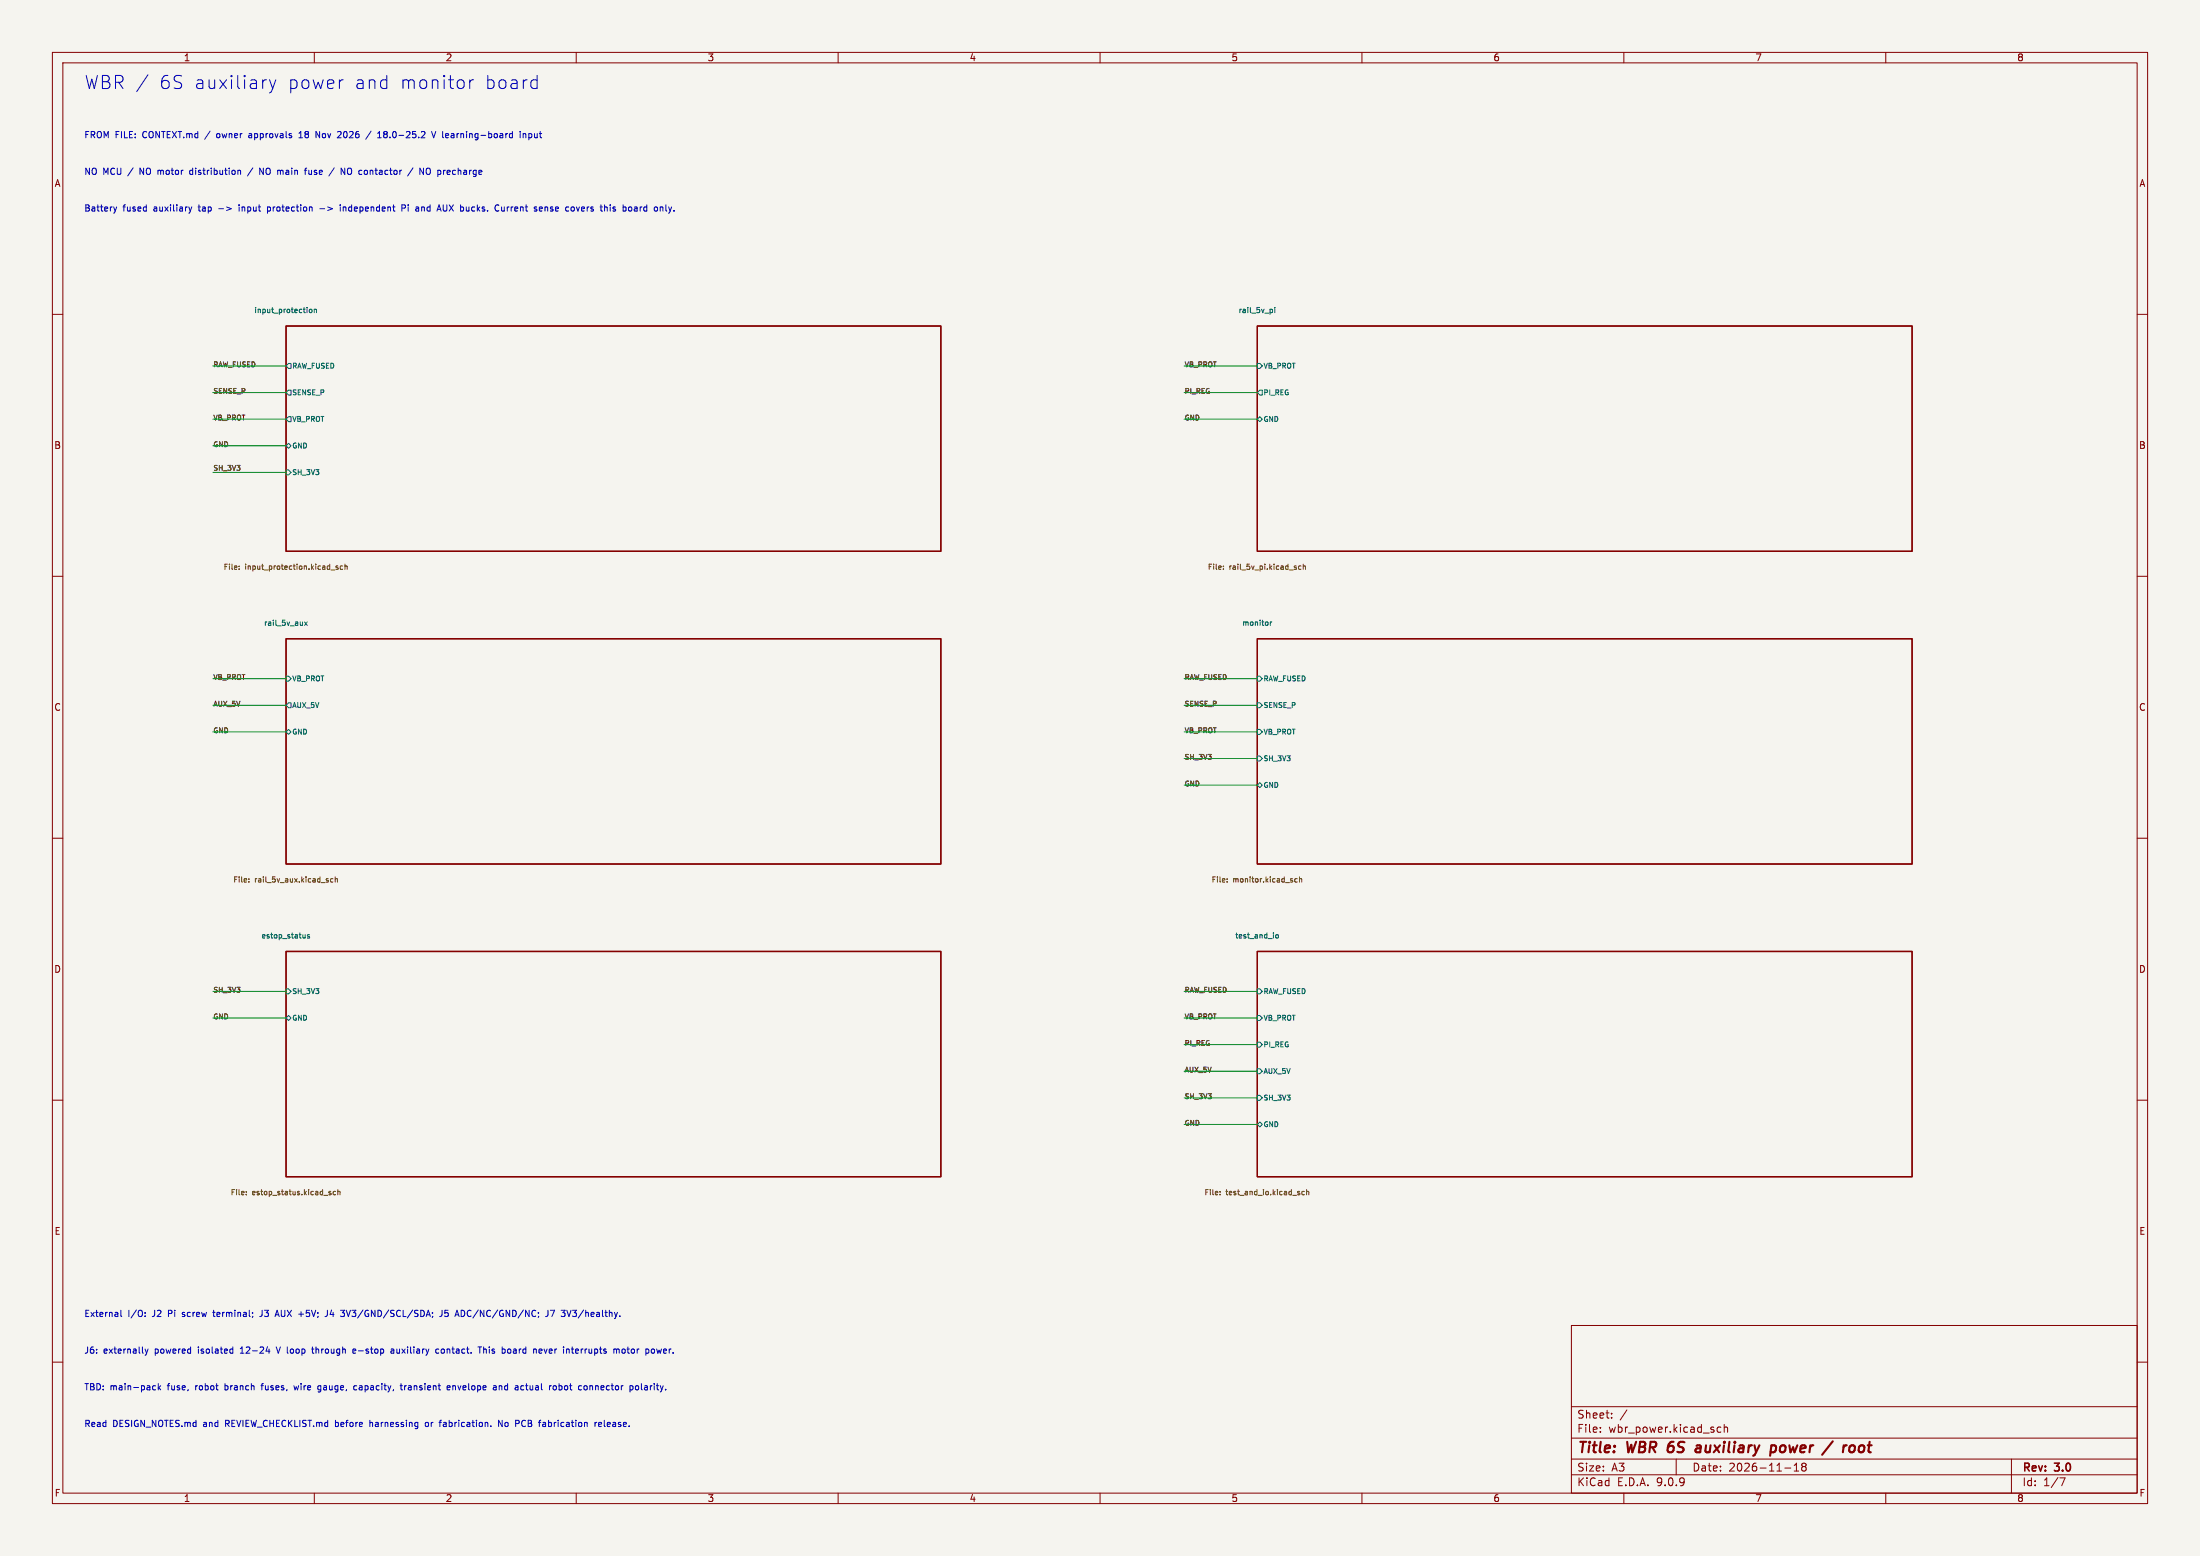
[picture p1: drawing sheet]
<svg xmlns="http://www.w3.org/2000/svg" width="420mm" height="297mm" viewBox="0 0 420 297" stroke-linecap="round" stroke-linejoin="round" font-family="sans-serif">
<path d="M0 0h420v297h-420z" fill="#f5f4ef" stroke="#f5f4ef" stroke-width=".19"/>
<g fill="none" stroke="#840000" stroke-width=".19">
<path d="M10 10h400v277h-400zM12 12h396v273h-396zM60 10v2M110 10v2M160 10v2M210 10v2M260 10v2M310 10v2M360 10v2M10 60h2M408 60h2M10 110h2"/>
<path d="M408 110h2M10 160h2M408 160h2M10 210h2M408 210h2M300 253h108v32h-108zM10 260h2M300 278.5h108M300 274.5h108M300 268.5h108M305.5 273.2v.2M305.5 272.5v.1"/>
<path d="M307.7 270.5v.2M307.7 269.8v.1M310.6 269.1l-1.3 1.9M320 278.5v3M328.5 272.5l-.4-.1-.3 .3 .1 .6h.6M329.2 272.5l.2-.1 .3 .1 .1 .9M329.2 271.9v1.5M342.5 279.7l.4-.4v1.5M344 279.4l-.1 .2 .3 .3M344.2 279.9l-.3 .3 .1 .4 .2 .2 .5-.1 .1-.2-.1-.4-.2-.2M344.2 279.9h.3M344.7 279.4l.1 .2-.3 .3"/>
<path d="M384 278.5v6.5M408 260h2M60 285v2M110 285v2M160 285v2M210 285v2M260 285v2M300 281.5h108M310 285v2M340.7 280.2h1.2M342.5 280.8h.9M360 285v2"/>
<path d="M393.2 282.1h1l-.6 1.5"/>
</g>
<path d="M323.7 277.1h.9M323.9 276h.7M324.7 276.3l-.7 .1-.3 .3M338.2 276h.7l.2 .3-.1 .5a.66 .66 0 0 1-1 .3M338.2 275.9l-.3 2M349.9 275.1l-2.1 2.6M353.5 275.9l.5 .1 .1 .3-.1 .5-.4 .4M355.1 276l-.2 .3-.1 .5 .3 .4" fill="none" stroke="#840000" stroke-width=".4"/>
<path d="M54.6 62.2h125v43h-125zM240 62.2h125v43h-125zM54.6 121.9h125v43h-125zM240 121.9h125v43h-125zM54.6 181.6h125v43h-125zM240 181.6h125v43h-125z" fill="none" stroke="#840000" stroke-width=".25"/>
<g fill="none" stroke="#006464" stroke-width=".19">
<path d="M59.1 59.1h.4v.5h-.4zM60 59.1h.4v.6M60 59v.7M242.6 59l.3 .2v.4l-.3 .1M243.4 58.7v.1M243.4 59v.7M55.1 69.4h.5v.9h-.5l-.5-.4zM55.1 74.5h.5v.9h-.5l-.5-.5zM55.1 79.5h.5v1h-.5l-.5-.5zM240 69.4h.5l.5 .5-.5 .4h-.5zM240.5 74.5h.5v.9h-.5l-.5-.5zM54.6 85.1l.5-.5 .5 .5-.5 .5z"/>
<path d="M54.6 89.7h.5l.5 .5-.5 .4h-.5zM240 80l.5-.5 .5 .5-.5 .5zM58.1 118.7l.6 .7M58.7 118.7l-.6 .7M242.5 118.7v.7M242.8 118.7l-.3 .2M54.6 129.1h.5l.5 .4-.5 .5h-.5zM54.6 139.7l.5-.5 .5 .5-.5 .5zM55.1 134.1h.5v1h-.5l-.5-.5zM240 129.1h.5l.5 .4-.5 .5h-.5zM240 134.1h.5l.5 .5-.5 .5h-.5zM240 139.2h.5l.5 .5-.5 .5h-.5z"/>
<path d="M240 144.3h.5l.5 .5-.5 .5h-.5zM240 149.9l.5-.5 .5 .5-.5 .4zM58.3 178.4v.7M58.3 179l-.2 .1M59.1 178.4h-.3l-.1 .1v.2l.4 .1v.2h-.4M243.6 178.5h.4v.5h-.4zM54.6 188.8h.5l.5 .4-.5 .5h-.5zM54.6 194.3l.5-.5 .5 .5-.5 .5zM240 188.8h.5l.5 .4-.5 .5h-.5zM240 193.8h.5l.5 .5-.5 .5h-.5zM240 198.9h.5l.5 .5-.5 .5h-.5zM240 204h.5l.5 .5-.5 .4h-.5z"/>
<path d="M240 209.1h.5l.5 .5-.5 .4h-.5zM240.5 214.2l.5 .4-.5 .5-.5-.5z"/>
</g>
<g fill="none" stroke="#725600" stroke-width=".19">
<path d="M45.7 108.6v.1M45.7 108.1v.1M63.2 108.8h.7M64.5 108.1l-.2-.1-.2 .2 .1 .1 .3 .1v.2h-.4M65.4 108.1l-.3-.1-.2 .2 .1 .4h.4M65.8 108.1h.4l.1 .6M65.8 107.7v1M233.6 108.6v.1M233.6 108.1v.1M248.4 108.1l-.3-.1-.2 .2 .1 .4h.4M248.8 108.1h.4v.6M248.8 107.7v1"/>
<path d="M47.5 168.3v.1M47.5 167.8v.1M63.6 167.8l-.3-.1-.2 .2 .1 .4h.4M64 167.8h.4v.6M64 167.4v1M234.3 168.3v.1M234.3 167.8v.1M247.6 167.8l-.2-.1-.2 .2 .1 .4h.3M248.1 167.8h.4v.6M248.1 167.4v1M47 228v.1M47 227.4v.1"/>
<path d="M62.9 227.7l.3 .2-.3 .2M62.9 227.4h.3M64.1 227.4h-.3l-.2 .2 .1 .4h.4M64.5 227.5l.4-.1v.7M64.5 227.1v1M232.9 228v.1M232.9 227.4v.1M249 227.4h-.3l-.2 .2 .1 .4h.4M249.4 227.5l.4-.1 .1 .7M249.4 227.1v1"/>
</g>
<g fill="none" stroke="#009600" stroke-width=".19">
<path d="M40.6 74.9h14M40.6 69.9h14M226.1 74.9h13.9M226.1 69.9h13.9M40.6 90.2h14M40.6 80h14M40.6 85.1h14M226.1 80h13.9M40.6 129.5h14M40.6 134.6h14M40.6 139.7h14M226.1 129.5h13.9"/>
<path d="M226.1 134.6h13.9M226.1 139.7h13.9M226.1 144.8h13.9M226.1 149.9h13.9M40.6 189.2h14M40.6 194.3h14M226.1 189.2h13.9M226.1 194.3h13.9M226.1 199.4h13.9M226.1 204.5h13.9M226.1 209.6h13.9M226.1 214.6h13.9"/>
</g>
<g fill="none" stroke="#0000c2" stroke-width=".19">
<path d="M28.2 14.3l-2.1 3.2M50.6 15.2h.3M51.5 15.2l.6 1.7M52.1 16.9l-.3 .6-.3 .2M52.6 15.2l-.5 1.7M65.3 15.2h.2M89.7 15.2v1.7M90.4 15.2a.64 .64 0 0 0-.7 .5M101.8 15.2l.7 .2M102.5 14.4v2.5M102.5 16.8l-.7 .1M21.7 39.5l.3 .8"/>
<path d="M22.3 39.5l-.3 .8M36 39.5l.3 .8M36.6 39.5l-.3 .8M36.7 32.5l-.4 .1-.1 .1 .1 .5 .4 .1M41.4 25.6v.6M45.5 32.6h.4v.7M45.6 39.1v.1M45.6 39.5v.8M47.9 25.5l-.4 .1M47.9 25.8h-.3l-.1 .2v.2l.4 .1M48.3 32l-1.1 1.6M49.6 33.3v-1.2l.7 1.2"/>
<path d="M51.1 39.5v1.2M51.1 39.6h.4M57.1 26.3h.7M57.1 25.4l.3-.3v1.2M58.1 32.5h.5M58.4 32.1h.2M59 32.5v.6l.3 .2M60.3 25.1l.7 1.2M61.1 39.8h.9M63.8 32l-1 1.6M64.9 25.1l.2 .2v.3l-.7 .7h.7M65 39.1v.1"/>
<path d="M65 39.5v.8M65.5 39.5v.8M65.9 39.5l-.4 .1M66.8 32.1a.4 .4 0 0 0-.5 .4v.4a.4 .4 0 0 0 .5 .4M70.8 25l-1 1.6M72.1 26.3h.7M73.5 25.6l-.3 .2v.3l.2 .1 .3 .1M73.5 25.6h.2M73.7 25.1l-.3 .1-.2 .1 .3 .3M76.7 39.7h.6l.1-.5-.7-.1v1.2M78.8 32l-1 1.6M80.5 39.5v.8"/>
<path d="M80.8 39.5l-.3 .1M81.4 32.3l.2-.2a.4 .4 0 0 1 .6 .4v.4a.4 .4 0 0 1-.3 .4 .4 .4 0 0 1-.5-.2M82.4 25.1l.4 1.2 .4-1.2M84.6 39.1v1l.1 .1 .4 .1M95.8 39.5v.7h.5M96.3 39.5v.8M99.3 25.1v.1M99.3 25.5v.8M99.9 25.6h.4l.1 .7M99.9 25.5v.8M101 26.2l.3 .1M101 25.5v1.2"/>
<path d="M101.3 25.5l-.3 .1M103 39.6l.4-.1 .1 .3-.5 .1M104 39.5v.8M104.2 39.5l-.2 .1M110 39.5l.3 .8 .3-.8M116.5 39.1v.1M116.5 39.5v.8M117.4 39.5l-.4 .2 .1 .1 .3 .1M121.1 39.6h.5v.7M121.6 39.8h-.4l-.1 .2 .1 .3 .4-.1M127.1 39.1v1l.2 .2M127.6 39.5l.3 .8"/>
<path d="M128.2 39.5l-.3 .8M22 40.3l-.2 .3M36.3 40.3l-.1 .3M51.1 40.2h.4M103 40.2h.5M117 40.2l.4 .1M127.9 40.3l-.3 .4M23.1 250.1v1l.1 .2M27.7 251.2v.1M27.7 250.6v.1M27.7 257.5l.3 .8M28 258.3l-.3 .4"/>
<path d="M28.3 257.5l-.3 .8M34.8 251.2l.1 .1M34.8 250.6v.2M40.6 250.5h.5M40.8 250.1v1l.2 .2M44.3 257.5l.1 .1M44.4 257.1v1.2M44.4 258.2l-.1 .1M45.9 258.3h.7M46.1 257.3l-.2 .1M50 250.1v1l-.4 .2M50.8 257.9h.7"/>
<path d="M51.4 257.5v.8M52.6 251h.6M52.7 257.1l.4 1.2M52.9 250.1l.4 1.2M59.5 257.5h.4M59.6 257.1v1l.3 .2M62.5 250.1v.9l-.3 .3M63.3 250l-.3 .9h.8M66.1 250.1l.4 1.2M67.4 257.9l.5-.1v-.2l-.4-.1-.1 .2v.5h.5M74.7 257.6h.4l.1 .7M75.2 257.8l-.6 .2 .2 .3 .4-.1"/>
<path d="M82.6 250.6v.1M82.6 251.2v.2M83.8 257.6l-.4-.1-.2 .2 .1 .5h.5M84.4 250.1l-.1 1-.4 .2M84.6 257.5l-.4 .2 .1 .5 .3 .1M84.9 251.2l.2 .1 .4-.1M85.5 250.1h-.5l-.1 .6 .2-.1 .4 .1M88 250.1l.5 .1 .2 .4M88.7 250.8l-.2 .4-.5 .1M91.2 257.1h.7M91.6 257.1v1.2M92.3 257.6h.5v.7"/>
<path d="M92.3 257.1v1.2M97 257.6l.3-.1 .2 .2v.5h-.5M102.9 257.9l.6-.1-.1-.2-.3-.1-.2 .2 .1 .5h.4M104.6 250.1v1l-.4 .2M105.1 250.1h.8l-.5 1.2M109 250.1l-.4 1.2M109.1 257.5h.4M109.2 257.1v1l.3 .2M109.3 250.1h.7M109.3 251.2l.2 .1M117.7 257.7l.2-.2 .3 .1v.7M118.8 257.6l.3-.1 .3 .2v.4l-.3 .2-.4-.2z"/>
<path d="M124.9 257.6v.6M125.4 257.5l.2 .8 .2-.6 .2 .6M29.2 265.2h.5M29.2 264.6h.5M30.2 264.1v1.2M30.3 264.8l.4 .5M30.7 264.5l-.5 .5M49.8 264.5h.5M50.2 264.1l-.2 .2v1M56.1 264.5l.2 .8 .3-.6 .2 .6M60.7 265.1l.2 .2 .3-.1M61.2 264.6l-.3-.1-.2 .2"/>
<path d="M61.2 264.5v1l-.2 .2-.3-.1M68.1 264.6l-.3-.1-.3 .2 .1 .5h.5M70.6 271.1v1.2M71 271.5l-.4 .1M76.4 264.5h.4M76.6 264.1v1l.2 .2M77.2 264.5v.8M77.6 264.5l-.4 .2M81.7 271.6l-.3-.1-.2 .2 .1 .5h.4M83.8 271.5h.5M84.2 271.1h.1M85.4 264.9l.5-.1v-.2l-.4-.1-.1 .2v.5h.5"/>
<path d="M86.4 264.5v.8M86.8 264.5l-.4 .1M93.7 272.2v.1M94.3 264.5l.4 .2v.6M94.7 265.2l-.4 .1M94.7 264.8h-.4M95.3 264.5v.8M95.8 264.6h-.5M95.9 271.1v1.2l-.7-1.2v1.2M99.5 265.2h.5M100 264.6h-.5M103.8 271.5l.4 .2v.6"/>
<path d="M104.2 272.2l-.4 .1M104.2 271.8h-.4M105.7 264.6l.3-.1 .2 .2v.4l-.2 .2-.4-.2zM106.7 265.2l.4 .1M106.7 264.1v1.2M107.1 264.5l-.4 .1M111.6 264.6l.3-.1 .2 .2-.1 .5h-.4M112.6 264.5v.8M112.7 264.6h-.1M113.6 271.5v.8M113.9 271.5l-.3 .2M114.3 271.9l.5-.1v-.2l-.4-.1-.1 .2v.5h.5"/>
<path d="M121.4 264.6l.3-.1 .2 .2v.4l-.2 .2-.4-.2zM122.4 264.1v1l.2 .2"/>
</g>
<g font-size="3.5" fill="#0000c2">
<text x="16" y="17.2">WBR /</text>
<text x="30.2" y="17.2">6S auxiliary</text>
<text x="54.6" y="17.2">power</text>
<text x="67.3" y="17.2">and</text>
<text x="76" y="17.2">monitor</text>
<text x="92.1" y="17.2">board</text>
</g>
<g font-size="2.8" fill="#840000">
<text x="301" y="277.9">Title:</text>
<text x="310.6" y="277.9">WBR 6S</text>
<text x="325.4" y="277.9">auxiliary</text>
<text x="340.5" y="277.9">power</text>
<text x="351.5" y="277.9">/</text>
<text x="355.9" y="277.9">root</text>
</g>
<g font-size="2.1" fill="#840000">
<text x="301" y="273.7">File:</text>
<text x="301" y="271">Sheet:</text>
<text x="307.1" y="273.7">wbr_power.kicad_sch</text>
<text x="301" y="281.1">Size:</text>
<text x="307.6" y="281.1">A3</text>
<text x="323" y="281.1">Date:</text>
<text x="330" y="281.1">2026-11-18</text>
<text x="386" y="281.3">Rev:</text>
<text x="392.4" y="281.3">3.0</text>
<text x="301" y="283.9">KiCad</text>
<text x="308.7" y="283.9">E.D.A.</text>
<text x="316.3" y="283.9">9.0.9</text>
<text x="386" y="283.9">Id:</text>
<text x="390.1" y="283.9">1/7</text>
</g>
<g font-size="1.8" fill="#840000">
<text x="35" y="11.9">1</text>
<text x="85" y="11.9">2</text>
<text x="135" y="11.9">3</text>
<text x="185" y="11.9">4</text>
<text x="235" y="11.9">5</text>
<text x="285" y="11.9">6</text>
<text x="335" y="11.9">7</text>
<text x="385" y="11.9">8</text>
<text x="10.3" y="35.9">A</text>
<text x="408.3" y="35.9">A</text>
<text x="10.3" y="85.9">B</text>
<text x="408.2" y="85.9">B</text>
<text x="10.3" y="135.9">C</text>
<text x="408.2" y="135.9">C</text>
<text x="10.3" y="185.9">D</text>
<text x="408.2" y="185.9">D</text>
<text x="10.3" y="235.9">E</text>
<text x="408.3" y="235.9">E</text>
<text x="10.3" y="285.9">F</text>
<text x="35" y="286.9">1</text>
<text x="85" y="286.9">2</text>
<text x="135" y="286.9">3</text>
<text x="185" y="286.9">4</text>
<text x="235" y="286.9">5</text>
<text x="285" y="286.9">6</text>
<text x="335" y="286.9">7</text>
<text x="385" y="286.9">8</text>
<text x="408.3" y="285.9">F</text>
</g>
<g font-size="1.7" fill="#0000c2">
<text x="16" y="26.6">FROM FILE:</text>
<text x="27.3" y="26.6">CONTEXT.md</text>
<text x="39.5" y="26.6">/</text>
<text x="41.9" y="26.6">owner</text>
<text x="48.2" y="26.6">approvals</text>
<text x="58" y="26.6">18</text>
<text x="61.5" y="26.6">Nov</text>
<text x="65.9" y="26.6">2026</text>
<text x="71.6" y="26.6">/</text>
<text x="73.9" y="26.6">18.0-25.2</text>
<text x="84.6" y="26.6">V learning-board</text>
<text x="101.7" y="26.6">input</text>
<text x="16" y="33.6">NO MCU /</text>
<text x="27" y="33.6">NO motor</text>
<text x="37" y="33.6">distribution</text>
<text x="50.7" y="33.6">NO main</text>
<text x="59.8" y="33.6">fuse</text>
<text x="64.7" y="33.6">/</text>
<text x="67.1" y="33.6">NO contactor</text>
<text x="80.4" y="33.6">/</text>
<text x="82.8" y="33.6">NO precharge</text>
<text x="16" y="40.6">Battery</text>
<text x="23.5" y="40.6">fused</text>
<text x="29.5" y="40.6">auxiliary</text>
<text x="38.3" y="40.6">tap</text>
<text x="42.2" y="40.6">-&gt;</text>
<text x="46.3" y="40.6">input</text>
<text x="52" y="40.6">protection</text>
<text x="62.2" y="40.6">-&gt;</text>
<text x="66.3" y="40.6">independent</text>
<text x="78.3" y="40.6">Pi</text>
<text x="81.2" y="40.6">and</text>
<text x="85.6" y="40.6">AUX bucks.</text>
<text x="97" y="40.6">Current</text>
<text x="104.7" y="40.6">sense</text>
<text x="110.9" y="40.6">covers</text>
<text x="117.8" y="40.6">this</text>
<text x="122.3" y="40.6">board</text>
<text x="128.5" y="40.6">only.</text>
<text x="16" y="251.6">External</text>
<text x="24.4" y="251.6">I/O:</text>
<text x="29.2" y="251.6">J2</text>
<text x="32.4" y="251.6">Pi</text>
<text x="35.3" y="251.6">screw</text>
<text x="41.5" y="251.6">terminal;</text>
<text x="50.6" y="251.6">J3</text>
<text x="53.8" y="251.6">AUX +5V;</text>
<text x="63.7" y="251.6">J4</text>
<text x="66.9" y="251.6">3V3/GND/SCL/SDA;</text>
<text x="86" y="251.6">J5</text>
<text x="89.2" y="251.6">ADC/NC/GND/NC;</text>
<text x="106.7" y="251.6">J7</text>
<text x="109.9" y="251.6">3V3/healthy.</text>
<text x="16" y="258.6">J6:</text>
<text x="19.8" y="258.6">externally</text>
<text x="29.7" y="258.6">powered</text>
<text x="38.1" y="258.6">isolated</text>
<text x="46.4" y="258.6">12-24</text>
<text x="53.6" y="258.6">V loop</text>
<text x="60.8" y="258.6">through</text>
<text x="68.8" y="258.6">e-stop</text>
<text x="76.2" y="258.6">auxiliary</text>
<text x="85" y="258.6">contact.</text>
<text x="93.4" y="258.6">This</text>
<text x="98.1" y="258.6">board</text>
<text x="104.3" y="258.6">never</text>
<text x="110.2" y="258.6">interrupts</text>
<text x="120.1" y="258.6">motor</text>
<text x="126.4" y="258.6">power.</text>
<text x="16" y="265.6">TBD:</text>
<text x="21" y="265.6">main-pack</text>
<text x="32.1" y="265.6">fuse,</text>
<text x="37.6" y="265.6">robot</text>
<text x="43.4" y="265.6">branch</text>
<text x="50.7" y="265.6">fuses,</text>
<text x="57.1" y="265.6">wire</text>
<text x="61.9" y="265.6">gauge,</text>
<text x="68.9" y="265.6">capacity,</text>
<text x="78.1" y="265.6">transient</text>
<text x="87.2" y="265.6">envelope</text>
<text x="96.2" y="265.6">and</text>
<text x="100.6" y="265.6">actual</text>
<text x="107.3" y="265.6">robot</text>
<text x="113.2" y="265.6">connector</text>
<text x="123.1" y="265.6">polarity.</text>
<text x="16" y="272.6">Read</text>
<text x="21.5" y="272.6">DESIGN_NOTES.md</text>
<text x="38.9" y="272.6">and</text>
<text x="43.3" y="272.6">REVIEW_CHECKLIST.md</text>
<text x="64.5" y="272.6">before</text>
<text x="71.3" y="272.6">harnessing</text>
<text x="82.2" y="272.6">or</text>
<text x="85.1" y="272.6">fabrication.</text>
<text x="96.5" y="272.6">No</text>
<text x="100" y="272.6">PCB</text>
<text x="104.7" y="272.6">fabrication</text>
<text x="115.6" y="272.6">release.</text>
</g>
<g font-size="1.4" fill="#006464">
<text x="48.4" y="60">input_protection</text>
<text x="236.3" y="60">rail_5v_pi</text>
<text x="50.3" y="119.6">rail_5v_aux</text>
<text x="237" y="119.6">monitor</text>
<text x="49.8" y="179.3">estop_status</text>
<text x="235.7" y="179.3">test_and_io</text>
</g>
<g font-size="1.4" fill="#725600">
<text x="42.6" y="109">File:</text>
<text x="46.8" y="109">input_protection.kicad_sch</text>
<text x="230.5" y="109">File:</text>
<text x="234.7" y="109">rail_5v_pi.kicad_sch</text>
<text x="44.4" y="168.6">File:</text>
<text x="48.6" y="168.6">rail_5v_aux.kicad_sch</text>
<text x="231.2" y="168.6">File:</text>
<text x="235.4" y="168.6">monitor.kicad_sch</text>
<text x="43.9" y="228.3">File:</text>
<text x="48.1" y="228.3">estop_status.kicad_sch</text>
<text x="229.8" y="228.3">File:</text>
<text x="234" y="228.3">test_and_io.kicad_sch</text>
</g>
<g font-size="1.3" fill="#0f0f0f">
<text x="40.6" y="70.3">RAW_FUSED</text>
<text x="226.1" y="70.3">VB_PROT</text>
<text x="40.6" y="75.4">SENSE_P</text>
<text x="226.1" y="75.4">PI_REG</text>
<text x="40.6" y="80.5">VB_PROT</text>
<text x="226.1" y="80.5">GND</text>
<text x="40.6" y="85.5">GND</text>
<text x="40.6" y="89.9">SH_3V3</text>
<text x="40.6" y="130">VB_PROT</text>
<text x="226.1" y="130">RAW_FUSED</text>
<text x="40.6" y="135.1">AUX_5V</text>
<text x="226.1" y="135.1">SENSE_P</text>
<text x="40.6" y="140.1">GND</text>
<text x="226.1" y="140.1">VB_PROT</text>
<text x="226.1" y="145.2">SH_3V3</text>
<text x="226.1" y="150.3">GND</text>
<text x="40.6" y="189.7">SH_3V3</text>
<text x="226.1" y="189.7">RAW_FUSED</text>
<text x="40.6" y="194.8">GND</text>
<text x="226.1" y="194.8">VB_PROT</text>
<text x="226.1" y="199.8">PI_REG</text>
<text x="226.1" y="204.9">AUX_5V</text>
<text x="226.1" y="210">SH_3V3</text>
<text x="226.1" y="215.1">GND</text>
</g>
<g font-size="1.3" fill="#006464">
<text x="55.7" y="70.6">RAW_FUSED</text>
<text x="241.1" y="70.6">VB_PROT</text>
<text x="55.7" y="75.6">SENSE_P</text>
<text x="241.1" y="75.6">PI_REG</text>
<text x="55.7" y="80.7">VB_PROT</text>
<text x="241.1" y="80.7">GND</text>
<text x="55.7" y="85.8">GND</text>
<text x="55.7" y="90.9">SH_3V3</text>
<text x="55.7" y="130.2">VB_PROT</text>
<text x="241.1" y="130.2">RAW_FUSED</text>
<text x="55.7" y="135.3">AUX_5V</text>
<text x="241.1" y="135.3">SENSE_P</text>
<text x="55.7" y="140.4">GND</text>
<text x="241.1" y="140.4">VB_PROT</text>
<text x="241.1" y="145.5">SH_3V3</text>
<text x="241.1" y="150.6">GND</text>
<text x="55.7" y="189.9">SH_3V3</text>
<text x="241.1" y="189.9">RAW_FUSED</text>
<text x="55.7" y="195">GND</text>
<text x="241.1" y="195">VB_PROT</text>
<text x="241.1" y="200.1">PI_REG</text>
<text x="241.1" y="205.2">AUX_5V</text>
<text x="241.1" y="210.3">SH_3V3</text>
<text x="241.1" y="215.3">GND</text>
</g>
</svg>
